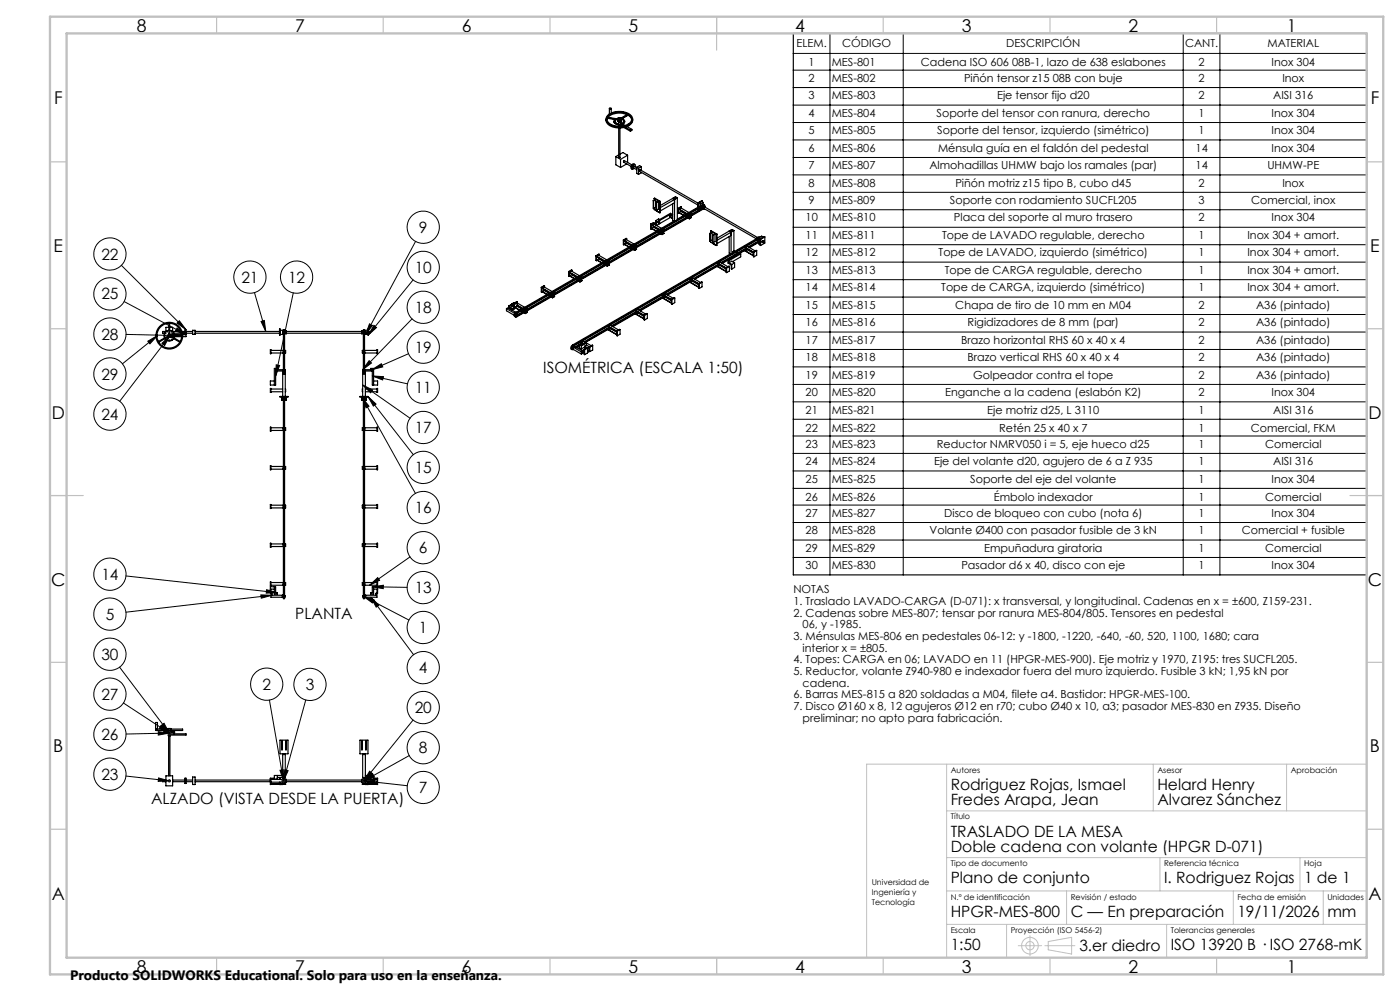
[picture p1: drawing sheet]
<svg xmlns="http://www.w3.org/2000/svg" width="420mm" height="297mm" viewBox="0 0 420 297" stroke-linecap="round" stroke-linejoin="round" font-family="sans-serif">
<g fill="none" stroke="#000" stroke-width=".35">
<path d="M238 10h172v162.3h-172zM181.8 35.7l.1 .8 .7 .9 1.2 .7 1.6 .2 1.7-.1 1.5-.5 1.1-1 .1-1M182.2 35.3l3.1 .3M182.2 35.3l3.1 .6M182.2 35.3l3.1 .5M182.2 35.5l-.1 .4M182.8 32.5v1.7l.6-.1M183.4 33.9l1.3-.4 2-.1 1.6 .5 1.1 .8a1.79 1.79 0 0 1-1.2 2.8l-1.4 .5h-1.7l-1.7-.4-1.1-.8a1.59 1.59 0 0 1 .5-2.6M183.4 34.1l1.3-.4 1.6-.1 1.8 .4 1 .7a1.74 1.74 0 0 1-1.3 2.8l-1.7 .3h-1.2l-1.5-.4-.8-.6a1.47 1.47 0 0 1 .4-2.5M183.4 32.5v1.6M184.2 36.4l.1 .5 .6 .3 1.4 .2M184.3 36.1l.3 .1z"/>
<path d="M184.4 36.5l.2 .1zM184.4 36.7h.1M184.4 36.2h.1M184.5 35.8a.89 .89 0 0 0-.1 1.1 .89 .89 0 0 0 1.1 .3h.8M184.8 37h.1M185.3 35.8v.1M185.3 35.6v.7l.6 .2M185.3 35.5l-.4 .1M185.3 37.1h.3zM185.3 35.7v.1M185.3 35.9h.1M185.4 36.4l.5 .2"/>
<path d="M185.4 37.2h.1M185.4 35.3h.7a.33 .33 0 0 1 .1 .5 .33 .33 0 0 1-.5 0 .26 .26 0 0 1-.4-.1 .26 .26 0 0 1 .1-.4zM185.6 36.4h.1M185.5 37.4l.3 .2M185.6 36.5h.1M185.6 38.3v8.9l.2 .1 .2-.1v-8.9M185.6 37.5v.3M185.8 36.1h.3l.7 1.6M185.8 36.1l.8 1.7M185.8 36.1l.7 1.7M185.8 37.6l.7 .2M185.9 37.5l-.1 .1"/>
<path d="M186 37.5v.3M186.1 37.2h.1M186.2 37.1l-.1 .1h.1M186.2 36.4h.1M186.2 37.2h.1M186.3 35.6l-.1 .8M186.6 35.6l.4 .2a.68 .68 0 0 1 .4 .6 .68 .68 0 0 1-.5 .6M186.7 35.8h.2zM186.7 37.3v.1M186.7 37.5h.1M186.8 37h.1M186.8 35.8h.1"/>
<path d="M186.8 37.2v.3M186.8 37.7h.1M186.9 37.1l-.3 .2M186.9 37l-.4 .2M186.9 37.1l-.1 .4M186.9 37.2l.6 .4M187.1 36.7h.1M187.1 36.2h.1M187.1 38.2l2 1.1M187.4 36.4l-.1 .4-.4 .3M187.5 38.1l1.6 .9M188.1 34.4l-1.5-.5h-1.6l-1.4 .4-1.2 .9"/>
<path d="M188.1 37.9l1.4 .9M188.4 34.5l.8 .7 .3 .7M188.5 34.3l-.2-.1-2 1.2M188.5 34.3l-2.2 1.5M188.5 34.3l-2.2 1.3M189.1 39v.3M189.5 38.8l-.4 .2M189.5 38.8v.3l-.4 .2M184.7 46.9l1.5 .9M184.7 46.9v2.5l1.5 .8M185.6 46.4l-.9 .5M186 46.2l.9-.5 1.4 .8"/>
<path d="M186.2 47.8v2.4M188 49.1l-1.8 1.1M188.3 46.5l-2.1 1.3M188.3 46.5v2.2M189.6 49.4l-2.3-1.2h-.2v.4l2.2 1.3M190.4 49.3l-.5-.1-.5 .5-.1 .6 .4 .4M190.5 50l.1-.4a.53 .53 0 0 0-.6-.3 .53 .53 0 0 0-.4 .6l-.1 .5 .2 .3 .6-.3M191 50.3l-.8-.5-.3 .2 1.1 .9M191 50.1l.6 .3M191 50.1v1.9l.6 .3M191.6 50.4v1.9M192.4 49.9v1.2"/>
<path d="M192.4 51.6l-.8 .7M192.4 49.9l-.8 .5M192.4 49.9l-.5-.3-.9 .5M196.3 59.5l1.6 .9M196.3 59.5l.1-.1 1.7 1M196.3 59.5v.5M196.7 59.9v2.3l-.6 .3M196.7 59.9l-.6 .3M196.7 59.9l-.7 .2M201.8 59.5l.6 .3M201.8 59.5l-3.7 2.1M201.9 59.5l.7-.4 .5 .2-.7 .4z"/>
<path d="M202.4 59.8v6.6M202.4 59.8l-4.3 2.4M202.6 59.1v.4M203.2 59.3v6.6l-.8 .5M203.2 59.3l-.8 .5M203.2 59.3l-.6-.3-.8 .5M178.8 76.7l.1 1.4M178.8 76.7h.1M178.9 76.7v1.4M179.1 78l1.4 .8M179.1 76.8l2.4 1.4M179.1 76.8l.5-.3 2.4 1.4"/>
<path d="M179.1 76.8l2.2 1.5M179.1 77.9v.1M179.1 77.9l1.5 .8M179.1 77.9l.5-.4 1.5 .9M179.1 78l-.2 .1M179.8 76.2l-1 .5M179.8 76.2v.4M179.8 77.4v.2M179.8 76.2l-.9 .5M180.9 79l.4 .3M181 79l.4 .2M181.5 78.6l.5 .3"/>
<path d="M181.8 78.5l.4 .3M181.8 79.5l.4 .3M182 79.4h.1M182 78.4h.1M182 78.4v.1M182 79.4v.1M182 79.5h-.2l.4 .2M182 78.5h-.1l.3 .1M182.2 78.6v.2M182.2 79.7v.1M182.5 79.1h.1M182.5 78.1h.1"/>
<path d="M182.6 79.1l-.6 .3M182.6 78.1v.1M182.6 79.1v.1M182.6 79.2l-.6 .3M182.6 78.1l-.6 .3M182.6 78.2l-.6 .3M182.6 78.2l.2 .1M182.6 79.2l.2 .1M182.8 78.3l-.6 .5M182.8 79.3l-.6 .5M182.8 78.3l-.6 .3M182.8 79.3l-.6 .4"/>
<path d="M187 71.9l.1 .1M187 71.9l.1 1.5M187.1 72v1.4M187.3 72.1l2.4 1.4M187.3 72.1l.6-.3 2.3 1.4M187.3 72.1l2.2 1.5M187.3 73.1l1.4 .9M187.3 73.1l1.5 .9M187.3 73.1l.6-.3 1.4 .9M187.3 73.3l-.2 .1M188 71.5l-.9 .5M188 71.5v.4"/>
<path d="M188 72.6v.3M188 71.5l-1 .4M189.1 74.3l.4 .2M189.2 74.2l.4 .3M189.7 73.9l.5 .3M190 73.8l.4 .2M190 74.8l.4 .2M190 74.7l.4 .2M190.1 74.6l.1 .1M190.1 73.7h.1M190.2 73.7v.1M190.2 73.8l-.1-.1 .3 .2"/>
<path d="M190.4 73.9v.1M190.4 74.9v.1M190.7 74.3l.1 .1M190.7 73.3l.1 .1M190.8 74.5l-.6 .2M190.8 74.4l-.6 .3M190.8 73.4v.1M190.8 74.4v.1M190.8 73.5l-.6 .3M190.8 73.4l-.6 .3M190.8 73.5l.2 .1M190.8 74.5l.2 .1"/>
<path d="M191 74.6l-.6 .4M191 74.6l-.6 .3M191 73.6l-.6 .4M191 73.6l-.6 .3M195.2 67.2l.1 1.4M195.2 67.2l.1 .1M195.3 67.3v1.3M195.5 67.4l2.2 1.4M195.5 68.4l1.4 .9M195.5 67.4l2.4 1.4M195.5 67.4l.5-.3 2.4 1.3M195.5 68.4l1.5 .8"/>
<path d="M195.5 68.4l.5-.3 1.5 .8M195.5 68.5l-.2 .1M196 60.1l.1 .1M196 60.1l.1 2.4M196.1 60.2v2.3M196.2 66.8v.3M196.2 67.9v.3M196.2 66.8l-.9 .5M196.2 66.8l-1 .4M196.3 62.4v.4l1.6 1M196.7 66.1v1.3M196.8 60.6l.1 2.4"/>
<path d="M196.8 60.6l.1 .1M196.9 60.7v2.3M197 63.2h.1M197.3 69.5l.5 .3M197.4 69.5l.4 .3M197.5 63.5h.1M197.5 60.4v2.2l-.6 .4M197.5 60.4l-.6 .3M197.5 60.4l-.7 .2M197.6 66l.3 .1M197.6 66v.6l-.9-.5M197.7 66.9l-.7 .7"/>
<path d="M197.9 66.1v.9M197.9 67l-1-.5v1.1M197.9 65.8l-.3-.2-.9 .5M197.9 60.4v3.4M197.9 69.2l.5 .2M198.1 60.4h-.2M198.1 60.4l-.2 3.4M198.2 69l.4 .3M198.2 70.1l.4 .2M198.3 69l.3 .2M198.4 69.9v.1M198.4 68.9v.1"/>
<path d="M198.4 70v.1M198.4 70.1l-.2-.1 .4 .2M198.6 69.2v.1M198.6 70.2v.1M198.9 69.6h.1M198.9 68.6h.1M199 68.8l-.6 .2M199 69.6l-.6 .4M199 68.6v.2M199 69.6v.2M199 69.8l-.6 .3M199 68.6l-.6 .4"/>
<path d="M199 68.8l.2 .1M199 69.8l.2 .1M199.2 69.9l-.6 .3M199.2 69.9l-.6 .4M199.2 68.9l-.6 .3M199.2 68.9l-.6 .4M200.9 64.4v.5l.9 .5M200.9 64.4l.9 .5M200.9 64.4l.3-.1 .6 .3M201.2 64.2l.3 .2 .3-.1-.6-.4-3.6 2.1M201.2 64.2l-3.3 1.9M201.2 64.2v.1"/>
<path d="M201.2 65v.2M201.2 65.2l-3.3 1.8M201.2 65.2l.3 .1M201.5 65.3h.1M201.6 65.3h-.1M201.8 61.1v5l.6 .3M202.1 66.3l-47.3 27.3M202.4 66.4h.1M202.4 60.8l-4.3 2.4M202.4 66.4l-47.4 27.4M202.8 66.1v.1M202.8 66.2l-.4 .2"/>
<path d="M203.4 62.4l.2 1.5M203.4 62.4l.2 .1M203.6 62.5v1.4M203.7 63.7l1.5 .8M203.7 63.7l1.4 .9M203.7 62.6l2.3 1.5M203.7 62.6l2.4 1.4M203.7 62.6l.6-.3 2.3 1.4M203.7 63.7l.6-.3 1.4 .8M203.7 63.8l-.1 .1M204.4 62.1l-.1-.2-.9 .5M204.4 62.1l-.8 .4"/>
<path d="M204.4 62.1v.3M204.4 63.2v.2M205.5 64.8l.5 .3M205.6 64.8l.4 .2M206.2 64.4l.4 .3M206.4 64.3l.4 .3M206.4 65.3l.4 .3M206.4 65.3l.4 .2M206.6 65.2h.1M206.6 64.2h.1M206.6 64.2v.1M206.6 64.3l-.1-.1 .3 .2"/>
<path d="M206.8 64.4v.2M206.8 65.5v.1M207.1 64.9h.1M207.1 63.9h.1M207.2 65l-.6 .2M207.2 63.9v.1M207.2 64.9v.1M207.2 64.9l-.6 .3M207.2 64l-.6 .3M207.2 63.9l-.6 .3M207.2 64l.2 .1M207.2 65l.2 .2"/>
<path d="M207.4 65.2l-.6 .3M207.4 64.1l-.6 .5M207.4 65.2l-.6 .4M207.4 64.1l-.6 .3M209.3 60.9h.1M209.3 62.6l.1 .2M209.3 60.9v1.2M209.3 60.9l-17.2-10-.2 .1-.1 .3 17.5 10.1M209.4 60.9v1.2M209.4 62.5v.3M209.6 62.7l-.2 .1M209.6 62.4v.3"/>
<path d="M209.6 62.7l.2 .1M210.1 61.1l-.5-.2v1.1M210.1 61.1v.6M210.1 62.2v.5M210.4 62v.1M210.4 62.1h.1M210.4 60.4l.6 .3M210.5 61.9l.1 .5M210.6 62.4l-55.3 31.9-.4-.1-.1 .2 .3 .2-.4 .2M210.7 61.8l-.2 .6 .2 .1M210.7 61.3l.6 .2M210.7 60.2l-1.4 .7"/>
<path d="M210.7 60.2l-1.3 .7M210.7 60.2v.3M210.7 61.3l.3 .2M210.7 61.3l-7.5 4.4M210.7 62.5l.4 .2M210.9 62.5l-55.9 32.3M211 61.5a.31 .31 0 0 1 .4 0 .31 .31 0 0 1 .1 .3M211 62.6l-56 32.4a.51 .51 0 0 1-.6-.4 .51 .51 0 0 1 .4-.6l.2-.2M211 60.7v.6M211 60.7l-.9 .4M211 61.5l-8.2 4.6M211 62.6h.1"/>
<path d="M211.2 61.6v.1M211.2 61.7l-.5 .3v.5M211.2 61.7l.4 .2M211.3 61.7l-.3-.1-56 32.3-.3 .6 .1 .3h.2M211.6 62.2a.38 .38 0 0 0-.5-.1 .38 .38 0 0 0 0 .5h.3M212.9 70l.1 2.3M212.9 70h.1M213 70v2.3M213.2 69.2l1.9 1M213.2 69.2l1.7 1M213.2 72.2v.4l1.7 1M213.2 69.2v.6"/>
<path d="M213.6 69.7l-.6 .3M213.6 69.7v2.2l-.6 .4M213.6 69.7l-.7 .3M213.8 70.4l.1 .1M213.8 70.4l.1 2.4M213.9 70.5v2.3M213.9 73h.1M213.9 73l.6 .3M214.5 73.3h.1M214.5 70.2l-.7 .2M214.5 70.2l-.6 .3M214.5 70.2v2.2l-.6 .4"/>
<path d="M214.9 70.2v3.4M215.1 70.2h-.2M215.1 70.2l-.2 3.4M215.1 78.8l2.7 1.6M215.1 79.8l2.7 1.6M215.3 79.7l.1 .1M215.3 78.7l.1 .1M215.4 78.8v.1M215.4 79.8v.1M215.4 79.9l-.2-.1 2.6 1.5M215.4 78.9l-.2-.1 2.6 1.5M215.6 79.1l-7.5 4.4"/>
<path d="M215.8 79.2l-7.5 4.4M215.9 79.4h.1M215.9 78.4h.1M215.9 78.4v.1M215.9 79.4v.1M215.9 79.5l-.5 .4M215.9 79.4l-.5 .4M215.9 78.4l-.5 .4M215.9 78.5l-.5 .4M215.9 78.5l2.5 1.4M215.9 79.5l1.9 1.1M216 79.3l-7.5 4.4"/>
<path d="M218.4 78v.8l1 .6 .1 1.2M218.4 78l.3 .1M218.7 78.1v.7M218.7 78.8l.8 .5M218.7 78.8l.8-.5 .9 .5M218.8 70.9v5l.5 .3M218.8 69.2l.5 .4M218.8 69.2l-3.7 2.2M218.8 79.8l-1 .5M218.8 79.8l-.8 .5M218.8 79.8v1.4l-.8 .5M218.9 69.2l.7-.4 .5 .3-.8 .4z"/>
<path d="M219.1 76.1l-47.4 27.3M219.3 76.2h.1M219.3 69.6v6.6M219.3 69.6l-4.2 2.4M219.3 70.6l-4.2 2.4M219.4 76.2l-47.4 27.4M219.4 76.2h.1M219.5 79.3v1.3M219.6 68.8v.6M219.8 75.9v.1M219.8 76l-.4 .2M219.9 75.4l1.4 .8"/>
<path d="M219.9 75.9l1 .6-4.2 2.4M219.9 75.4v.5M219.9 75.9l-.6 .3M219.9 75.9h-.1M220.1 76l-48.1 27.7-.4 .6 .3 .3-.2-.5M220.2 75.2l1.5 .9-3.3 1.9M220.2 75.2l-.3 .2M220.2 69.1l-.9 .5M220.2 69.1v6.1M220.2 69.1l-.6-.3-.8 .4M220.4 78.8l-.9 .5M220.4 78.8v1.3l-.9 .5"/>
<path d="M220.5 76.3l-4.2 2.4M220.8 76.4l-4.3 2.4M221.3 76.2v.1M221.3 75.9l.3-.2 .6 .4M221.6 76.1l-.3 .1M222.2 76.1l-3.5 2M222.2 76.1v.9l-2.5 1.4M223.3 74.1l2.7 1.6M223.3 75.1l2.7 1.6M223.5 75h.1M223.5 74h.1M223.6 74v.1"/>
<path d="M223.6 75v.2M223.6 75.2l-.2-.1 2.6 1.5M223.6 74.1l-.2-.1 2.6 1.5M223.8 74.4l-2.6 1.4M224 74.5l-2.2 1.3M224.1 74.6l.1 .1M224.1 73.7h.1M224.2 73.7v.1M224.2 74.7v.1M224.2 74.8l-.6 .4M224.2 74.7l-.6 .3M224.2 73.7l-.6 .3"/>
<path d="M224.2 73.8l-.6 .3M224.2 73.8l2.4 1.4M224.2 74.8l1.8 1.1M224.2 74.6l-2.3 1.3M226 75.5l.2 1.5M226 75.5l.2 .1M226.2 75.6v1.4M227 75.1l-1 .4M227 75.1l-.8 .5M227 75.1v1.4l-.8 .5M227.3 71.2l-15.8-9.1-.3 .1v.3l15.7 9.1M227.4 71.8v.3l-.3-.2"/>
<path d="M227.4 71.7l.2 .5M227.5 72.2l-3 1.8M227.6 71.2h-.3l-.3 .3M227.6 72.3v-.7l-6.8 4M227.6 71.3v1.8l.4 .2M227.6 71.3l.9-.5 .5 .3-.8 .5zM227.6 72.6l-2.7 1.6M227.6 71.4l-7 4.1M227.6 72.4l-2.9 1.7M227.7 71.1l-7.3 4.2M227.7 71.1l.1 .1M228 71.1h-.3"/>
<path d="M228 71.6l.2 .2M228 71.6l.2 2M228.2 71.8v1.8M228.6 72.5l.4 .2M228.8 72.1l.4 .2M228.9 72.1l-.3 .2 .1 .3M229.4 71l-1.2 .8M229.4 71v1.8l-1.2 .8M229.4 71l-.1-.1-1.3 .7M50.7 99h-.1a1.61 1.61 0 0 0-1.2 2.3M50.7 98.1h-.9v1.2h-1v.6h.9M50.7 96.9v3.2h.2v-3.2"/>
<path d="M50.9 99a1.61 1.61 0 0 1 1.3 2.3M50.9 98.1h.9v1.2h2.5M51.9 99.9h.2M52.2 99.9h2.2M54.6 99.3h.9M54.7 99.9h.8M55.8 99.3h2M55.8 99.9h2M57.8 99h.7v1.2h-.7zM58.5 99.3h25.4M58.5 99.9h25.4M83.9 98.6h.2v1.8h-.2z"/>
<path d="M84.1 99h.7v1.2h-.7M84.8 99.3h.2M84.8 99.9h.2M85 99.6v-.7h.4v.7M85 99.6h.4M85 99.6v11.5M85.4 99.3h.1M85.4 99.9h.1M85.4 99.6v11.5M85.4 99.2h.5v.8h-.5zM85.9 99.3h22.6M85.9 99.9h22.6"/>
<path d="M108.5 99.2h.5v.8h-.5zM109 99.3h.1M109 99.9h.1M109 99.6v-.7h.4v.7M109 99.6v12.3M109 99.6h.4M109.4 99.3h.2M109.4 99.9h.2M109.4 99.6v11.5M110.3 99h-.7v1.2h.7M110.3 98.6h.2v1.8h-.2zM110.5 99.3h.5v.6h-.5"/>
<path d="M151.9 92.5v.6l2.4 1.4M151.9 92.5l2.4 1.4M152.6 91.7l.2 .1M152.6 91.7v.4M152.8 92l-.9 .5M152.8 91.8v.2M152.8 92l.2 .1M153 92.1l-.4 .3 2.2 1.2M153 92.1v.5M153.4 91.5v.9l.6 .4M153.4 91.5l.6 .4M153.5 91.2l.1 .1"/>
<path d="M153.5 91.2l-.9 .5M153.5 91.1v.1M153.5 91.1l.3 .2M153.6 91.3l-.8 .5M153.6 91.3h.1M153.6 92.6l-.2 .2M154 91.9v.9M154.2 90.9h.1M154.3 91.7l-.3 .2M154.3 91.7v.9l-.3 .2M154.3 90.9l-.3-.1-.5 .3M154.3 92.2v.1"/>
<path d="M154.3 93.9v.3M154.5 92.1l1.5 .9M154.5 92.1l.5-.3 1.5 .8M154.5 92.1l1.4 .9M154.5 92.2l-.2 .1M154.8 93.6h.1M154.8 93.6l-.5 .7v.5l.4 .2M154.8 93.6l-.5 .3M154.8 93.6l.2 .2M154.9 90.6l.3 .2M154.9 90.6l-1.5 .9M154.9 94.7l.1 .1"/>
<path d="M155.2 93.9l.1 .4M155.2 93.9h.1M155.2 90.8l-1.3 .7 .4 .2M155.2 91.7l-.9 .6M155.2 91.4l1.6 1M155.2 91.6l1.5 .9M155.2 90.8l2.2 1.3M155.2 90.4v1.4M155.2 90.4l-1 .5M155.2 90.4l-.3 .2M156.3 93.2l.4 .3M156.4 93.2l.4 .2"/>
<path d="M156.9 92.8l.5 .3M157.1 92.7l.5 .3M157.2 93.7l.4 .3M157.2 93.7l.4 .2M157.3 93.6h.1M157.3 92.6h.1M157.4 92.6v.1M157.4 92.7h-.1l.3 .1M157.6 92.8v.2M157.6 93.9v.1M157.9 93.3h.1M157.9 92.3h.1"/>
<path d="M158 93.4l.2 .2M158 93.3l-.6 .3M158 93.4l-.6 .2M158 92.3v.1M158 93.3v.1M158 92.3l-.6 .3M158 92.4l-.6 .3M158 92.4l.2 .1M158.2 92.5l-.6 .3M158.2 92.5l-.6 .5M158.2 93.6l-.6 .4M158.2 93.6l-.6 .3"/>
<path d="M162.4 86.1l.1 .1M162.4 86.1l.1 1.5M162.5 86.2v1.4M162.7 86.3l2.2 1.5M162.7 87.3l1.4 1M162.7 86.3l2.4 1.4M162.7 86.3l.5-.3 2.4 1.4M162.7 87.3l1.4 .9M162.7 87.3l.5-.3 1.5 .9M162.7 87.5l-.2 .1M163.4 85.7l-.9 .5M163.4 85.7l-.2-.1-.8 .5"/>
<path d="M163.4 85.7v.4M163.4 86.9v.2M164.5 88.5l.4 .3M164.6 88.4l.4 .3M165.1 88.1l.5 .3M165.3 88l.5 .2M165.3 89l.5 .2M165.4 88.9l.4 .2M165.6 88.9h.1M165.6 87.9h.1M165.6 87.9v.1M165.6 88l-.1-.1 .3 .2"/>
<path d="M165.8 88.1v.1M165.8 89.1v.1M166.1 88.5l.1 .1M166.1 87.6h.1M166.2 88.7l-.6 .2M166.2 87.6v.1M166.2 88.6v.1M166.2 88.6l-.6 .3M166.2 87.6l-.6 .3M166.2 87.7l-.6 .3M166.2 87.7l.2 .1M166.2 88.7l.2 .1"/>
<path d="M166.4 87.8l-.6 .3M166.4 87.8l-.6 .4M166.4 88.8l-.6 .4M166.4 88.8l-.6 .3M170.6 81.4l.1 1.5M170.6 81.4l.1 .1M170.7 81.5v1.4M170.9 81.6l2.2 1.4M170.9 82.6l1.4 .9M170.9 81.6l2.3 1.4M170.9 81.6l.5-.4 2.4 1.4M170.9 82.6l1.5 .9"/>
<path d="M170.9 82.6l.5-.3 1.5 .8M170.9 82.8l-.2 .1M171.6 81l-.2-.1-.8 .5M171.6 81l-.9 .5M171.6 81v.3M171.6 82.1v.3M172.7 83.7l.4 .3M172.8 83.7l.4 .3M173.3 83.4l.5 .2M173.5 83.3l.5 .2M173.6 84.2l.4 .3M173.6 84.2l.4 .2"/>
<path d="M173.7 84.1l.1 .1M173.7 83.1h.1M173.8 83.1v.2M173.8 83.3l-.1-.1 .3 .2M174 83.4v.1M174 84.4v.1M174.3 83.8h.1M174.3 82.8h.1M174.4 82.8v.1M174.4 83.8v.2M174.4 84l-.6 .2M174.4 83.8l-.6 .4"/>
<path d="M174.4 82.8l-.6 .3M174.4 82.9l-.6 .4M174.4 82.9l.2 .1M174.4 84l.2 .1M174.6 84.1l-.6 .3M174.6 83l-.6 .5M174.6 84.1l-.6 .4M174.6 83l-.6 .4M182.3 97.8l2.7 1.5M182.3 98.8l2.7 1.5M182.5 98.7h.1M182.5 97.7h.1"/>
<path d="M182.6 97.7v.1M182.6 98.7v.1M182.6 98.8l-.2-.1 2.6 1.6M182.6 97.8l-.2-.1 2.6 1.5M182.8 98l-7.5 4.4M183 98.2l-7.5 4.3M183.1 98.4h.1M183.1 97.3v.1M183.1 97.4v.1M183.1 98.4v.1M183.1 98.5l-.5 .3M183.1 98.4l-.5 .3"/>
<path d="M183.1 97.4l-.5 .3M183.1 97.5l-.5 .3M183.1 98.5l1.9 1.1M183.1 97.5l2.5 1.4M183.2 98.3l-7.6 4.3M185 99.2l.2 1.4M185 99.2l.2 .1M185.2 99.3v1.3M186 98.8v1.4l-.8 .4M186 98.8l-.8 .5M186 98.8l-1 .4M190.5 93.1l2.7 1.5"/>
<path d="M190.5 94l2.7 1.6M190.7 93.9h.1M190.7 92.9l.1 .1M190.8 93v.1M190.8 93.9v.2M190.8 94.1l-.2-.1 2.6 1.5M190.8 93.1l-.2-.1 2.6 1.5M191 93.3l-7.6 4.3M191.2 93.4l-7.5 4.4M191.3 93.6h.1M191.3 92.6h.1M191.3 92.6v.1"/>
<path d="M191.3 93.6v.2M191.3 93.8l-.5 .3M191.3 93.6l-.5 .3M191.3 92.6l-.5 .4M191.3 92.7l-.5 .4M191.3 92.7l2.4 1.5M191.3 93.8l1.9 1.1M191.4 93.6l-7.5 4.3M193.2 94.4l.2 .1M193.2 94.4l.2 1.5M193.4 94.5v1.4M194.2 94l-.8 .5"/>
<path d="M194.2 94l-.1-.1-.9 .5M194.2 94v1.4l-.8 .5M198.7 88.3l2.7 1.6M198.7 89.3l2.7 1.6M198.9 89.2h.1M198.9 88.2h.1M199 88.2v.1M199 89.2v.2M199 89.4l-.2-.2 2.6 1.6M199 88.3h-.2l2.6 1.4M199.2 88.6l-7.5 4.3M199.4 88.7l-7.5 4.4"/>
<path d="M199.5 88.9h.1M199.5 87.9h.1M199.5 89l-.5 .4M199.5 87.9v.1M199.5 88.9v.1M199.5 88.9l-.5 .3M199.5 87.9l-.5 .3M199.5 88l-.5 .3M199.5 88l2.5 1.4M199.5 89l1.9 1.1M199.6 88.8l-7.5 4.4M201.4 89.7l.2 .1"/>
<path d="M201.4 89.7l.2 1.5M201.6 89.8v1.4M202.4 89.3v1.4l-.8 .5M202.4 89.3l-.1-.1-.9 .5M202.4 89.3l-.8 .5M206.9 83.6l2.7 1.6M206.9 84.6l2.7 1.5M207.1 84.5h.1M207.1 83.5h.1M207.2 83.5v.1M207.2 84.5v.1M207.2 84.6l-.2-.1 2.6 1.5"/>
<path d="M207.2 83.6l-.2-.1 2.6 1.5M207.4 83.9l-7.6 4.3M207.6 84l-7.5 4.3M207.7 84.1l.1 .1M207.7 83.1h.1M207.8 83.1l-.6 .4M207.8 84.2l-.6 .3M207.8 83.1v.2M207.8 84.2v.1M207.8 84.3l-.6 .3M207.8 83.3l-.6 .3M207.8 83.3l2.3 1.4"/>
<path d="M207.8 84.3l1.8 1.1M207.8 84.1l-7.5 4.3M209.6 85l.2 .1M209.6 85l.2 1.5M209.8 85.1v1.4M210.6 84.6v1.4l-.8 .5M210.6 84.6l-.8 .5M210.6 84.6l-1 .4M217.8 80.3h.2M217.8 80.3l.2 1.4M218 80.3v1.4M46.8 100.4a4 4 0 0 1 6.1-3.2 4 4 0 0 1 0 6.8 4 4 0 0 1-6.1-3.2"/>
<path d="M47.1 100.4v-.3a3.7 3.7 0 0 1 5.8-2.5 3.7 3.7 0 0 1-.3 6.3 3.7 3.7 0 0 1-5.5-3M47.5 102.3l2.8-1.6 .1 .3-2.7 1.5M49.5 101.5l.2 .2a1.57 1.57 0 0 0 2.4-.2M52.1 100.5v.2M52.1 100.5h.1M52.1 100.7h.1M52.3 100.5v.2M52.4 100.9h2.1M52.4 100.3h2.1M54 102.3l-2.7-1.6-.1 .3 2.7 1.5M54.8 100.3h1M55.5 100.3v-1.5h.3v1.5"/>
<path d="M55.8 100.3v.6h-1M81.1 104.8h.2v1.2h-.2zM81.1 116.4h.2v1.2h-.2zM81.3 105.8h3.7M81.3 105h3.7M81.3 117.4h3.5M81.3 116.6h3.5M82.3 114.2h-1.2v1.2h1.6v-4.6h2.9v8M82.8 110.8v.4h2M83.2 110.8v-.4h-.9v5M84 118.8h2.4v.2h-2.4zM84.5 119.1l.2 .9z"/>
<path d="M84.8 110.8v8M84.8 112h.8M84.9 110.9h.6v1h-.6zM84.9 105v.8M85 111.1h.4v.6h-.4zM85 111.7v.2M85 119v59.7M85.4 105h.3v.8h-.3M85.4 111.7v.2M85.4 119v59.7M85.4 105v.8M85.6 116.6v.8"/>
<path d="M85.7 119.1l.2 .9zM108 118.8h2.4v.2h-2.4zM108.5 119.1l.2 .9zM108.8 116.6v.8M108.8 112h.8M108.9 110.9h.6v1h-.6zM109 119v59.7M109 111.1h.4v.6h-.4M109 105h-.3v.8h.3M109.4 105.8h3.7M109.4 105h3.7M109.4 111.7v.2"/>
<path d="M109.4 119v59.7M109.4 105v.8M109.6 110.8v8M109.6 117.4h3.5M109.6 116.6h3.5M109.7 119.1l.2 .9zM111.2 110.8v-.4h.9v5M111.6 110.8v.4h-2M112.1 114.2h1.2v1.2h-1.6v-4.6h-2.9v8M113.1 104.8h.2v1.2h-.2zM113.1 116.4h.2v1.2h-.2zM171.7 103.4l-.5 .7 .1 .5 .3 .2"/>
<path d="M171.7 103.4l.3 .2M171.8 103.9h.5l-.4 .3 .1 .4M171.9 104.5l-.2 .1M172 103.6l-.5 .8a.33 .33 0 0 0 .1 .4 .33 .33 0 0 0 .4-.1M172 104.2v.2M172 104.1l.4-.2 2.2 1.2 .4-.3 .3 .2-.9 .5M172 104.7l2.4 1.4M172 104.1v.6M172 104.1l2.4 1.4M172.1 103.7l.2 .2M172.1 103.7h.1M173.8 103.3l.6 .4"/>
<path d="M173.8 103.3l.3-.2 .3 .3M173.8 103.3v.9l.6 .4M173.8 103.7l-.8 .5M173.8 103.5l-1 .6M174.1 102.5l.9 .5-.6 .4M174.3 102.4h.1M174.4 102.4v.1M174.4 102.5l-.2-.1 .9 .6M174.4 103.7v.9M174.4 105.5v.6M174.5 105.8h.1M174.6 105.5h.2l-.2 .4z"/>
<path d="M174.6 102.8l-2 1.1M174.7 105.5h.1M174.8 102.9l-.6 .4M174.9 103.1h.1M174.9 102.1h.1M174.9 102.1l-.5 .3M174.9 102.1v.1M174.9 102.2l-.5 .3M174.9 102.2l.7 .4M175.2 104.1l.6 .4M175.3 104.7l.9-.4-.8 .5M175.3 104.1l.5 .3"/>
<path d="M175.3 104.7l.1 1.6M175.3 104.7l.1 .1M175.3 105.6l-.9 .5M175.4 104.8v1.5M175.4 103.7v.3M175.4 104l-1 .6M175.4 103.7l.9 .5M175.4 104l.6 .3M175.6 102.6l.3 .2M175.6 102.6l-1.2 .8M175.9 102.8l-1.5 .9M175.9 102.8v.6"/>
<path d="M175.9 103.4l-.5 .3M175.9 103.4l.9 .5M175.9 102.8l1.4 .8M176.2 105.6h.1M176.3 104.2l-.1 1.6-.8 .5M176.8 103.9l-.5 .3M176.8 105.3l-.5 .3M176.8 104.1h.1M176.8 103.9v.1M176.8 105.1h.1M176.8 104.9v.1M176.8 104.3h.1"/>
<path d="M176.8 103.9v1.4M176.8 105.3l.2 .1M176.8 103.9l.2 .1M177 104v1.4M177.8 103.5l-.8 .5M177.8 103.5v1.4l-.8 .5M177.8 103.5l-1 .4M81.1 128h.2v1.2h-.2zM81.1 139.6h.2v1.2h-.2zM81.3 139.8h3.7M81.3 129h3.7M81.3 128.2h3.7"/>
<path d="M84.9 128.2v.8M84.9 139.8v.8M85.4 128.2h.3v.8h-.3M85.4 139.8h.3v.8h-.3M85.4 128.2v.8M85.4 139.8v.8M109 128.2h-.3v.8h.3M109 139.8h-.3v.8h.3M109.4 139.8h3.7M109.4 129h3.7M109.4 128.2h3.7M109.4 128.2v.8"/>
<path d="M109.4 139.8v.8M113.1 128h.2v1.2h-.2zM113.1 139.6h.2v1.2h-.2zM81.1 151.2h.2v1.2h-.2zM81.3 140.6h3.7M81.3 152.2h3.7M81.3 151.4h3.7M84.9 151.4v.8M85.4 151.4h.3v.8h-.3M85.4 151.4v.8M109 151.4h-.3v.8h.3M109.4 140.6h3.7"/>
<path d="M109.4 152.2h3.7M109.4 151.4h3.7M109.4 151.4v.8M113.1 151.2h.2v1.2h-.2zM81.1 162.8h.2v1.2h-.2zM81.1 174.4h.2v1.2h-.2zM81.1 176.6h1.2M81.3 163.8h3.7M81.3 163h3.7M81.3 175.4h3.7M81.3 174.6h3.7M82.3 175.9v2.1h.9v-.4h-.5v-1.7h-1.6v1.9h.5v.6h3.1v.6h-3.4v-2.4h-.2"/>
<path d="M84.7 178.9h.1M84.7 178.5h.1M84.9 163v.8M84.9 174.6v.8M85 178.4h-.2v.7h.2M85 178.7v.7h.4v-.7M85 178.7h.4M85.4 178.5h.2v.4h-.2M85.4 163h.3v.8h-.3M85.4 174.6h.3v.8h-.3M85.4 163v.8M85.4 174.6v.8"/>
<path d="M109 178.5h-.2v.4h.2M109 178.7v.7h.4v-.7M109 163h-.3v.8h.3M109 174.6h-.3v.8h.3M109 178.7h.4M109.4 178.4h.1v.7h-.1M109.4 163.8h3.7M109.4 163h3.7M109.4 175.4h3.7M109.4 174.6h3.7M109.4 163v.8M109.4 174.6v.8"/>
<path d="M109.5 178.9h.2M109.5 178.5h.2M112.1 175.9v2.1h-.9v-.4h.5v-1.7h1.6v1.9h-.5v.6h-3.1v.6h3.4v-2.4h.2M112.1 176.6h1.2M113.1 162.8h.2v1.2h-.2zM113.1 174.4h.2v1.2h-.2zM46.8 218.5h8v.4h-8zM46.8 218.5l-.1-2h.5v2M49.2 219.3h3.2v.2h-3.2zM50.3 218.9v.2h1v-.2M50.3 218.5v-.2h1v.2M50.4 219.1v.2"/>
<path d="M50.5 219.7h.6v.2h4.7v.4h-4.7v.2h-.6zM50.6 219.5v.2M51 219.5v.2M51.2 219.1v.2M52.1 219.9v-.4h.2v.4M49.8 233.8h-1v.5h1M49.8 232.5h2v3h-2zM50.6 220.5v12M51 220.5v12M51.8 233.8h3.7M51.8 234.3h3.7M55.5 233.2h.3v1.6h-.3z"/>
<path d="M55.8 233.8h2M55.8 234.3h2M57.8 232.9h.7v2.2h-.7zM58.5 233.8h22.6M58.5 234.3h22.6M81.3 233.6h3.7M81.3 234.9h4.4l-4.4 .2M82.3 233.2h-1.2v1.9h.2v-1.8h-.2M83.2 232.4v1.1h-1.9M83.9 235.1h.9M83.9 233v.6M83.9 234.4v.5"/>
<path d="M84 221.8h2.4v4.1h-2.4zM84.1 233v.6M84.1 234.4v.5M84.1 235.1h.1M84.5 221.9l.2 2.8zM84.7 233.6v.8h-3.4M84.7 234.2l.1 .7M84.7 233.8h.1M84.8 225.9v8.5h.2M84.8 234.3h.1M84.8 232.4h-2.5v1.1M84.8 226.1h.8"/>
<path d="M84.9 225.9h.6M84.9 234.9v-.2h.5v.2M85 233v.3h.4v-.3M85 233.3v1.4M85 233.5l-.1 .1M85.4 233.5l.5 .1v.9h-.5v-.3M85.4 233.3v1.4M85.4 234.3h.1M85.4 233.6h.3v.2h-.3M85.4 233.5v.1M85.6 233.8v.4h-.2M85.6 225.9v7.1h-2.4"/>
<path d="M85.7 221.9l.2 2.8zM85.9 233.8h22.6M85.9 234.3h22.6M108 221.8h2.4v4.1h-2.4zM108.5 221.9l.2 2.8zM108.8 233.8l.2 .7h-.5v-.9l.5-.1-.3 .1v.2h.3M108.8 225.9v7.1h2.4M108.8 226.1h.8M108.9 225.9h.6M108.9 234.7v.2M108.9 234.7h.5v.2M109 234.3h.1"/>
<path d="M109 233.3h.1M109 233.3v1.4M109 233v.3M109.4 233.3v1.4M109.4 233.5v.1M109.4 233v.3h-.4M109.5 234.3h.1M109.5 233.8h.2M109.6 225.9l-.1 8.5h-.1M109.6 232.4h2.5v1.1M109.6 235.1h.9M109.7 233.6v.8h3.4"/>
<path d="M109.7 234.2l-.1 .7M109.7 221.9l.2 2.8zM110.3 233v.6M110.3 234.4v.5M110.3 235.1h.1M110.5 233v.6M110.5 234.4v.5M111.2 232.4v1.1h1.9M112.1 233.2h1.2v1.9h-.2v-1.8h.2M113.1 233.6h-3.7M113.1 234.9h-4.4l4.4 .2"/>
<circle cx="183" cy="32.6" r=".24"/>
<circle cx="184.8" cy="36.9" r=".11"/>
<circle cx="185.8" cy="35.6" r=".16"/>
<circle cx="186.8" cy="36.9" r=".09"/>
<circle cx="187.1" cy="36.2" r=".09"/>
<circle cx="187.1" cy="36.6" r=".09"/>
<circle cx="229" cy="72.5" r=".19"/>
<circle cx="49.6" cy="99.9" r=".13"/>
<circle cx="50.1" cy="99.4" r=".12"/>
<circle cx="51.5" cy="99.4" r=".13"/>
<circle cx="52" cy="99.9" r=".13"/>
<circle cx="155.1" cy="94.4" r=".16"/>
<circle cx="47" cy="100.6" r=".28"/>
<circle cx="49.4" cy="100.6" r=".11"/>
<circle cx="50.1" cy="101.8" r=".12"/>
<circle cx="50.8" cy="100.6" r=".2"/>
<circle cx="50.8" cy="102" r=".12"/>
<circle cx="50.8" cy="100.6" r=".5"/>
<circle cx="51.5" cy="101.8" r=".12"/>
<circle cx="52.2" cy="100.6" r=".12"/>
<circle cx="174.6" cy="105.7" r=".15"/>
<circle cx="50.8" cy="219.2" r=".07"/>
</g>
<g fill="none" stroke="#000" stroke-width=".3">
<path d="M238 16h172M249 10v162.3M271 10v162.3M355 10v162.3M366 10v162.3M238 21h172M238 26.2h172M238 31.5h172M238 36.7h172M238 41.9h172M238 47.2h172M238 52.4h172"/>
<path d="M238 57.6h172M36.4 79.5l19.4 19.3M124.7 72.4l-15 27.8M238 62.9h172M238 68.1h172M238 73.3h172M238 78.6h172M37.3 90.4l18.5 9.9M53.1 96.8l.7-.7 2 2.7zM53.1 98.3l2.7 2-3.2-1.1zM76.3 87.7l3.4 11.6M78.3 96.3l1-.2 .4 3.2z"/>
<path d="M88 87.8l-5.3 24.9M110.8 97l.9 .5-2 2.7zM112.2 97.5l.8 .7-2.5 2.2zM123.6 95.6l-14.8 15.2M123.9 83.9l-13.4 16.5M238 83.8h172M238 89h172M238 94.3h172M238 99.5h172M37.8 100.2l17 .4M44.3 102.3l2.9-1.7-2.2 2.4zM47.2 100.6l-10.5 8.4"/>
<path d="M48.6 102.9l2.4-2.3-1.6 2.9zM51 100.6l-15.1 19.7M51.5 100l3.3 .6-3.3 .4zM82.9 109.3l1 .2-1.2 3.2zM108.7 119.1l2 2.6-.9 .5zM108.7 119.1l15.9 28.8M108.8 115.4l3 1.5-.6 .8zM108.8 115.4l14.2 9.9M110.4 118.8l2.4 2.3-.8 .6zM110.4 118.8l13.6 17.5M110.7 108.1l.7 .7-2.6 2zM111.6 110.8l2.8-1.8 .4 1z"/>
<path d="M111.7 112.7l3.3 .2-.2 1zM111.7 112.7l10.5 2.3M122.6 106l-11 4.8M238 104.7h172M238 110h172M238 115.2h172M238 120.4h172M238 125.7h172M238 130.7h172M238 135.9h172M238 141.1h172M238 146.4h172"/>
<path d="M238 151.4h172M238 156.6h172M37.8 172.6l45.4 5M78.2 178.3l3.4 .1-3.2 .9zM80 176.7l3.2 .9-3.3 .2zM81.6 178.4l-43.8 5.1M109 178.7l3.2 1.1-.5 .9zM109 178.7l13.7 7.1M110.9 175.4l2.4-2.3 .6 .8zM111.3 179l2.4 2.4-.8 .6zM111.3 179l12.8 17.2M111.7 175.9l3.3-.5v1z"/>
<path d="M111.7 175.9l10.4 .1M123 166.9l-12.1 8.5M238 161.9h172M238 167.1h172M35.9 200l14.9 19.7M37 210.7l13.8 9M47.5 219.3l3.3 .4-3.3 .6zM48.3 217.5l2.5 2.2-3-1.4zM48.4 217.4l.8-.6 1.6 2.9zM50.8 219.7l-13 .3M80.8 209.8l4.3 24.2M91.7 209.8l-6.6 24.2"/>
<path d="M123.9 215.8l-14.7 18.2M37.8 232.6l13 1.4M47.6 233.1l3.2 .9-3.4 .2zM84 230.9l1-.2 .1 3.3zM85.4 230.7l1 .3-1.3 3zM109.2 234l3.3-.1-.1 1zM109.2 234l2.6-2.1 .5 1zM109.2 234l13 1.5M110.9 231.1l.8 .7-2.5 2.2zM122.8 226.4l-13.6 7.6"/>
<circle cx="33" cy="76.1" r="4.8"/>
<circle cx="127" cy="68.1" r="4.8"/>
<circle cx="33" cy="88.1" r="4.8"/>
<circle cx="75" cy="83.1" r="4.8"/>
<circle cx="89" cy="83.1" r="4.8"/>
<circle cx="127" cy="80.1" r="4.8"/>
<circle cx="127" cy="92.1" r="4.8"/>
<circle cx="33" cy="100.1" r="4.8"/>
<circle cx="33" cy="112.1" r="4.8"/>
<circle cx="127" cy="104" r="4.8"/>
<circle cx="127" cy="116.1" r="4.8"/>
<circle cx="33" cy="124.1" r="4.8"/>
<circle cx="127" cy="128.1" r="4.8"/>
<circle cx="127" cy="152.1" r="4.8"/>
<circle cx="127" cy="140.1" r="4.8"/>
<circle cx="33" cy="172.1" r="4.8"/>
<circle cx="127" cy="164.1" r="4.8"/>
<circle cx="127" cy="176.1" r="4.8"/>
<circle cx="33" cy="184.1" r="4.8"/>
<circle cx="33" cy="196.1" r="4.8"/>
<circle cx="127" cy="188" r="4.8"/>
<circle cx="33" cy="208.1" r="4.8"/>
<circle cx="80" cy="205" r="4.8"/>
<circle cx="93" cy="205.1" r="4.8"/>
<circle cx="127" cy="200.1" r="4.8"/>
<circle cx="127" cy="212" r="4.8"/>
<circle cx="33" cy="232" r="4.8"/>
<circle cx="33" cy="220.1" r="4.8"/>
<circle cx="127" cy="236" r="4.8"/>
<circle cx="127" cy="224.1" r="4.8"/>
</g>
<g fill="none" stroke="#c0c0c0" stroke-width=".3">
<path d="M284 229v58M346 229v14M386 229v14M410 229h-150v58M284 243h126M284 257h126M348 257v10M390 257v10M284 267h126M284 277h126M302 277v10M320 267v10"/>
<path d="M350 277v10M370 267v10M397 267v10M305.5 283.4h7M309 280.4v6M313.5 283.4h9M314.5 282.2l7-1.3v5l-7-1.2z"/>
<circle cx="309" cy="283.4" r="2.49"/>
<circle cx="309" cy="283.4" r="1.25"/>
</g>
<g fill="none" stroke="#00f" stroke-width=".3">
<path d="M50.3 219.7h1M50.4 219.4l.8 .7M50.8 219.2v1M51.2 219.4l-.8 .7M50.3 234h1M50.4 233.7l.8 .7M50.8 233.5v1M51.2 233.7l-.8 .7M84.6 234h.9M84.7 233.7l.7 .7M85.1 233.5v1M85.4 233.7l-.7 .7"/>
<path d="M108.7 234h1M108.8 233.7l.7 .7M109.2 233.5v1M109.5 233.7l-.7 .7"/>
</g>
<g fill="none" stroke="#c0c0c0" stroke-width=".35">
<path d="M65 5v5M115 5v5M165 5v5M215 5v10M265 5v5M315 5v5M365 5v5M15 48.5h5M410 48.5h5M15 98.5h5M410 98.5h5M15 148.5h10"/>
<path d="M405 148.5h10M15 198.5h5M410 198.5h5M15 248.5h5M410 248.5h5M65 287v5M115 287v5M165 287v5M215 287v5M265 287v5M315 287v5M365 287v5"/>
</g>
<path d="M15 5h400v287h-400zM20 10h390v277h-390z" fill="none" stroke="#c0c0c0" stroke-width=".7"/>
<path d="M109 178.7l3.2 1.1-.5 .9zM111.3 179l2.4 2.4-.8 .6zM78.2 178.3l3.4 .1-3.2 .9zM110.9 175.4l2.4-2.3 .6 .8zM110.8 97l.9 .5-2 2.7zM112.2 97.5l.8 .7-2.5 2.2zM111.7 112.7l3.3 .2-.2 1zM82.9 109.3l1 .2-1.2 3.2zM111.7 175.9l3.3-.5v1zM80 176.7l3.2 .9-3.3 .2zM110.4 118.8l2.4 2.3-.8 .6zM108.7 119.1l2 2.6-.9 .5zM108.8 115.4l3 1.5-.6 .8zM110.7 108.1l.7 .7-2.6 2zM111.6 110.8l2.8-1.8 .4 1zM78.3 96.3l1-.2 .4 3.2zM53.1 96.8l.7-.7 2 2.7zM48.6 102.9l2.4-2.3-1.6 2.9zM53.1 98.3l2.7 2-3.2-1.1zM51.5 100l3.3 .6-3.3 .4zM44.3 102.3l2.9-1.7-2.2 2.4zM84 230.9l1-.2 .1 3.3zM85.4 230.7l1 .3-1.3 3zM109.2 234l3.3-.1-.1 1zM109.2 234l2.6-2.1 .5 1zM110.9 231.1l.8 .7-2.5 2.2zM47.6 233.1l3.2 .9-3.4 .2zM47.5 219.3l3.3 .4-3.3 .6zM48.3 217.5l2.5 2.2-3-1.4zM48.4 217.4l.8-.6 1.6 2.9z" fill="#000"/>
<g font-size="5.3">
<text x="41" y="9.5">8</text>
<text x="88.5" y="9.5">7</text>
<text x="138.5" y="9.5">6</text>
<text x="188.5" y="9.5">5</text>
<text x="238.5" y="9.5">4</text>
<text x="288.5" y="9.5">3</text>
<text x="338.5" y="9.5">2</text>
<text x="386" y="9.5">1</text>
<text x="16.2" y="31.3">F</text>
<text x="411.2" y="31.3">F</text>
<text x="16.1" y="75.5">E</text>
<text x="411.1" y="75.5">E</text>
<text x="15.5" y="125.5">D</text>
<text x="410.5" y="125.5">D</text>
<text x="15.4" y="175.5">C</text>
<text x="410.4" y="175.5">C</text>
<text x="16" y="225.5">B</text>
<text x="411" y="225.5">B</text>
<text x="15.5" y="269.8">A</text>
<text x="410.5" y="269.8">A</text>
<text x="41" y="291.5">8</text>
<text x="88.5" y="291.5">7</text>
<text x="138.5" y="291.5">6</text>
<text x="188.5" y="291.5">5</text>
<text x="238.5" y="291.5">4</text>
<text x="288.5" y="291.5">3</text>
<text x="338.5" y="291.5">2</text>
<text x="386" y="291.5">1</text>
</g>
<g font-size="4.7">
<text x="125.7" y="69.8">9</text>
<text x="30.4" y="77.8">22</text>
<text x="124.4" y="81.8">10</text>
<text x="30.4" y="89.8">25</text>
<text x="72.4" y="84.7">21</text>
<text x="86.4" y="84.7">12</text>
<text x="124.4" y="93.8">18</text>
<text x="30.4" y="101.8">28</text>
<text x="124.4" y="105.7">19</text>
<text x="30.4" y="113.7">29</text>
<text x="163" y="111.8">ISOMÉTRICA (ESCALA 1:50)</text>
<text x="124.4" y="117.8">11</text>
<text x="30.4" y="125.8">24</text>
<text x="124.4" y="129.8">17</text>
<text x="124.4" y="141.8">15</text>
<text x="124.4" y="153.8">16</text>
<text x="125.7" y="165.8">6</text>
<text x="30.4" y="173.8">14</text>
<text x="124.4" y="177.8">13</text>
<text x="31.7" y="185.7">5</text>
<text x="88.5" y="185.6">PLANTA</text>
<text x="125.7" y="189.7">1</text>
<text x="30.4" y="197.8">30</text>
<text x="125.7" y="201.8">4</text>
<text x="30.4" y="209.7">27</text>
<text x="78.7" y="206.7">2</text>
<text x="91.7" y="206.8">3</text>
<text x="124.4" y="213.7">20</text>
<text x="30.4" y="221.7">26</text>
<text x="125.7" y="225.8">8</text>
<text x="30.4" y="233.7">23</text>
<text x="125.7" y="237.7">7</text>
<text x="285.2" y="236.7">Rodriguez Rojas, Ismael</text>
<text x="347.2" y="236.7">Helard Henry</text>
<text x="45.3" y="241">ALZADO (VISTA DESDE LA PUERTA)</text>
<text x="285.2" y="241.3">Fredes Arapa, Jean</text>
<text x="347.2" y="241.3">Alvarez Sánchez</text>
<text x="285.2" y="250.7">TRASLADO DE LA MESA</text>
<text x="285.2" y="255.3">Doble cadena con volante (HPGR D-071)</text>
<text x="285.2" y="264.7">Plano de conjunto</text>
<text x="349.2" y="264.7">I. Rodriguez Rojas</text>
<text x="391.2" y="264.7">1 de 1</text>
<text x="285.2" y="274.7">HPGR-MES-800</text>
<text x="321.2" y="274.7">C — En preparación</text>
<text x="371.2" y="274.7">19/11/2026</text>
<text x="398.2" y="274.9">mm</text>
<text x="285.2" y="284.7">1:50</text>
<text x="323.8" y="284.9">3.er diedro</text>
<text x="351.2" y="284.7">ISO 13920 B · ISO 2768-mK</text>
</g>
<text font-size="4.1" x="21" y="293.7">Producto SOLIDWORKS Educational. Solo para uso en la enseñanza.</text>
<g font-size="3.3">
<text x="238.9" y="14.2">ELEM.</text>
<text x="252.7" y="14.2">CÓDIGO</text>
<text x="301.9" y="14.2">DESCRIPCIÓN</text>
<text x="355.5" y="14.2">CANT.</text>
<text x="380.2" y="14.2">MATERIAL</text>
<text x="242.6" y="19.7">1</text>
<text x="249.5" y="19.7">MES-801</text>
<text x="276.3" y="19.7">Cadena ISO 606 08B-1, lazo de 638 eslabones</text>
<text x="359.6" y="19.7">2</text>
<text x="381.5" y="19.7">Inox 304</text>
<text x="242.6" y="24.5">2</text>
<text x="242.6" y="29.7">3</text>
<text x="249.5" y="24.5">MES-802</text>
<text x="249.5" y="29.7">MES-803</text>
<text x="289.2" y="24.5">Piñón tensor z15 08B con buje</text>
<text x="299.1" y="29.7">Eje tensor fijo d20</text>
<text x="359.6" y="24.5">2</text>
<text x="359.6" y="29.7">2</text>
<text x="382" y="29.7">AISI 316</text>
<text x="384.7" y="24.5">Inox</text>
<text x="242.6" y="35">4</text>
<text x="249.5" y="35">MES-804</text>
<text x="281" y="35">Soporte del tensor con ranura, derecho</text>
<text x="359.6" y="35">1</text>
<text x="381.5" y="35">Inox 304</text>
<text x="242.6" y="40.2">5</text>
<text x="249.5" y="40.2">MES-805</text>
<text x="281.2" y="40.2">Soporte del tensor, izquierdo (simétrico)</text>
<text x="359.6" y="40.2">1</text>
<text x="381.5" y="40.2">Inox 304</text>
<text x="242.6" y="45.4">6</text>
<text x="249.5" y="45.4">MES-806</text>
<text x="281.4" y="45.4">Ménsula guía en el faldón del pedestal</text>
<text x="358.7" y="45.4">14</text>
<text x="381.5" y="45.4">Inox 304</text>
<text x="242.6" y="50.7">7</text>
<text x="249.5" y="50.7">MES-807</text>
<text x="278.8" y="50.7">Almohadillas UHMW bajo los ramales (par)</text>
<text x="358.7" y="50.7">14</text>
<text x="380.2" y="50.7">UHMW-PE</text>
<text x="242.6" y="55.9">8</text>
<text x="249.5" y="55.9">MES-808</text>
<text x="286.6" y="55.9">Piñón motriz z15 tipo B, cubo d45</text>
<text x="359.6" y="55.9">2</text>
<text x="384.7" y="55.9">Inox</text>
<text x="242.6" y="61.1">9</text>
<text x="249.5" y="61.1">MES-809</text>
<text x="285" y="61.1">Soporte con rodamiento SUCFL205</text>
<text x="359.6" y="61.1">3</text>
<text x="375.4" y="61.1">Comercial, inox</text>
<text x="241.7" y="71.6">11</text>
<text x="241.7" y="66.4">10</text>
<text x="249.5" y="71.6">MES-811</text>
<text x="249.5" y="66.4">MES-810</text>
<text x="282.6" y="71.6">Tope de LAVADO regulable, derecho</text>
<text x="286.2" y="66.4">Placa del soporte al muro trasero</text>
<text x="359.6" y="71.6">1</text>
<text x="359.6" y="66.4">2</text>
<text x="374.2" y="71.6">Inox 304 + amort.</text>
<text x="381.5" y="66.4">Inox 304</text>
<text x="241.7" y="76.8">12</text>
<text x="249.5" y="76.8">MES-812</text>
<text x="281.6" y="76.8">Tope de LAVADO, izquierdo (simétrico)</text>
<text x="359.6" y="76.8">1</text>
<text x="374.2" y="76.8">Inox 304 + amort.</text>
<text x="241.7" y="82.1">13</text>
<text x="249.5" y="82.1">MES-813</text>
<text x="283.4" y="82.1">Tope de CARGA regulable, derecho</text>
<text x="359.6" y="82.1">1</text>
<text x="374.2" y="82.1">Inox 304 + amort.</text>
<text x="241.7" y="87.3">14</text>
<text x="249.5" y="87.3">MES-814</text>
<text x="282.4" y="87.3">Tope de CARGA, izquierdo (simétrico)</text>
<text x="359.6" y="87.3">1</text>
<text x="374.2" y="87.3">Inox 304 + amort.</text>
<text x="241.7" y="92.5">15</text>
<text x="249.5" y="92.5">MES-815</text>
<text x="286.6" y="92.5">Chapa de tiro de 10 mm en M04</text>
<text x="359.6" y="92.5">2</text>
<text x="376.8" y="92.5">A36 (pintado)</text>
<text x="241.7" y="97.8">16</text>
<text x="249.5" y="97.8">MES-816</text>
<text x="290.3" y="97.8">Rigidizadores de 8 mm (par)</text>
<text x="359.6" y="97.8">2</text>
<text x="376.8" y="97.8">A36 (pintado)</text>
<text x="241.7" y="103">17</text>
<text x="249.5" y="103">MES-817</text>
<text x="288.4" y="103">Brazo horizontal RHS 60 x 40 x 4</text>
<text x="359.6" y="103">2</text>
<text x="376.8" y="103">A36 (pintado)</text>
<text x="241.7" y="108.2">18</text>
<text x="241.7" y="113.5">19</text>
<text x="249.5" y="108.2">MES-818</text>
<text x="249.5" y="113.5">MES-819</text>
<text x="290.2" y="108.2">Brazo vertical RHS 60 x 40 x 4</text>
<text x="292" y="113.5">Golpeador contra el tope</text>
<text x="359.6" y="108.2">2</text>
<text x="359.6" y="113.5">2</text>
<text x="376.8" y="108.2">A36 (pintado)</text>
<text x="376.8" y="113.5">A36 (pintado)</text>
<text x="241.7" y="118.7">20</text>
<text x="249.5" y="118.7">MES-820</text>
<text x="283.5" y="118.7">Enganche a la cadena (eslabón K2)</text>
<text x="359.6" y="118.7">2</text>
<text x="381.5" y="118.7">Inox 304</text>
<text x="241.7" y="123.9">21</text>
<text x="249.5" y="123.9">MES-821</text>
<text x="296.2" y="123.9">Eje motriz d25, L 3110</text>
<text x="359.6" y="123.9">1</text>
<text x="382" y="123.9">AISI 316</text>
<text x="241.7" y="129.4">22</text>
<text x="249.5" y="129.4">MES-822</text>
<text x="299.7" y="129.4">Retén 25 x 40 x 7</text>
<text x="359.6" y="129.4">1</text>
<text x="375.3" y="129.4">Comercial, FKM</text>
<text x="241.7" y="134.2">23</text>
<text x="249.5" y="134.2">MES-823</text>
<text x="281.1" y="134.2">Reductor NMRV050 i = 5, eje hueco d25</text>
<text x="359.6" y="134.2">1</text>
<text x="379.5" y="134.2">Comercial</text>
<text x="241.7" y="139.4">24</text>
<text x="249.5" y="139.4">MES-824</text>
<text x="280.2" y="139.4">Eje del volante d20, agujero de 6 a Z 935</text>
<text x="359.6" y="139.4">1</text>
<text x="382" y="139.4">AISI 316</text>
<text x="241.7" y="144.6">25</text>
<text x="249.5" y="144.6">MES-825</text>
<text x="291.1" y="144.6">Soporte del eje del volante</text>
<text x="359.6" y="144.6">1</text>
<text x="381.5" y="144.6">Inox 304</text>
<text x="241.7" y="154.9">27</text>
<text x="241.7" y="150">26</text>
<text x="249.5" y="154.9">MES-827</text>
<text x="249.5" y="150">MES-826</text>
<text x="283.3" y="154.9">Disco de bloqueo con cubo (nota 6)</text>
<text x="298.2" y="150">Émbolo indexador</text>
<text x="359.6" y="154.9">1</text>
<text x="359.6" y="150">1</text>
<text x="379.5" y="150">Comercial</text>
<text x="381.5" y="154.9">Inox 304</text>
<text x="241.7" y="160.1">28</text>
<text x="249.5" y="160.1">MES-828</text>
<text x="278.9" y="160.1">Volante Ø400 con pasador fusible de 3 kN</text>
<text x="359.6" y="160.1">1</text>
<text x="372.5" y="160.1">Comercial + fusible</text>
<text x="241.7" y="165.3">29</text>
<text x="249.5" y="165.3">MES-829</text>
<text x="295.3" y="165.3">Empuñadura giratoria</text>
<text x="359.6" y="165.3">1</text>
<text x="379.5" y="165.3">Comercial</text>
<text x="241.7" y="170.6">30</text>
<text x="249.5" y="170.6">MES-830</text>
<text x="288.4" y="170.6">Pasador d6 x 40, disco con eje</text>
<text x="359.6" y="170.6">1</text>
<text x="381.5" y="170.6">Inox 304</text>
<text x="238" y="177.8">NOTAS</text>
<text x="238" y="181.3">1. Traslado LAVADO-CARGA (D-071): x transversal, y longitudinal. Cadenas en x = ±600, Z159-231.</text>
<text x="238" y="184.8">2. Cadenas sobre MES-807; tensar por ranura MES-804/805. Tensores en pedestal</text>
<text x="238" y="191.8">3. Ménsulas MES-806 en pedestales 06-12: y -1800, -1220, -640, -60, 520, 1100, 1680; cara</text>
<text x="240.8" y="188.3">06, y -1985.</text>
<text x="240.8" y="195.3">interior x = ±805.</text>
<text x="238" y="198.8">4. Topes: CARGA en 06; LAVADO en 11 (HPGR-MES-900). Eje motriz y 1970, Z195: tres SUCFL205.</text>
<text x="238" y="202.3">5. Reductor, volante Z940-980 e indexador fuera del muro izquierdo. Fusible 3 kN; 1,95 kN por</text>
<text x="238" y="209.3">6. Barras MES-815 a 820 soldadas a M04, filete a4. Bastidor: HPGR-MES-100.</text>
<text x="240.8" y="205.8">cadena.</text>
<text x="238" y="212.8">7. Disco Ø160 x 8, 12 agujeros Ø12 en r70; cubo Ø40 x 10, a3; pasador MES-830 en Z935. Diseño</text>
<text x="240.8" y="216.3">preliminar; no apto para fabricación.</text>
</g>
<g font-size="2.4">
<text x="285.2" y="231.6">Autores</text>
<text x="347.2" y="231.6">Asesor</text>
<text x="387.2" y="231.6">Aprobación</text>
<text x="285.2" y="245.6">Título</text>
<text x="285.2" y="259.6">Tipo de documento</text>
<text x="349.2" y="259.6">Referencia técnica</text>
<text x="391.2" y="259.6">Hoja</text>
<text x="261.5" y="265.3">Universidad de</text>
<text x="261.5" y="268.3">Ingeniería y</text>
<text x="285.2" y="269.6">N.º de identificación</text>
<text x="321.2" y="269.6">Revisión / estado</text>
<text x="371.2" y="269.6">Fecha de emisión</text>
<text x="398.2" y="269.6">Unidades</text>
<text x="261.5" y="271.3">Tecnología</text>
<text x="285.2" y="279.6">Escala</text>
<text x="303.2" y="279.6">Proyección (ISO 5456-2)</text>
<text x="351.2" y="279.6">Tolerancias generales</text>
</g>
</svg>
